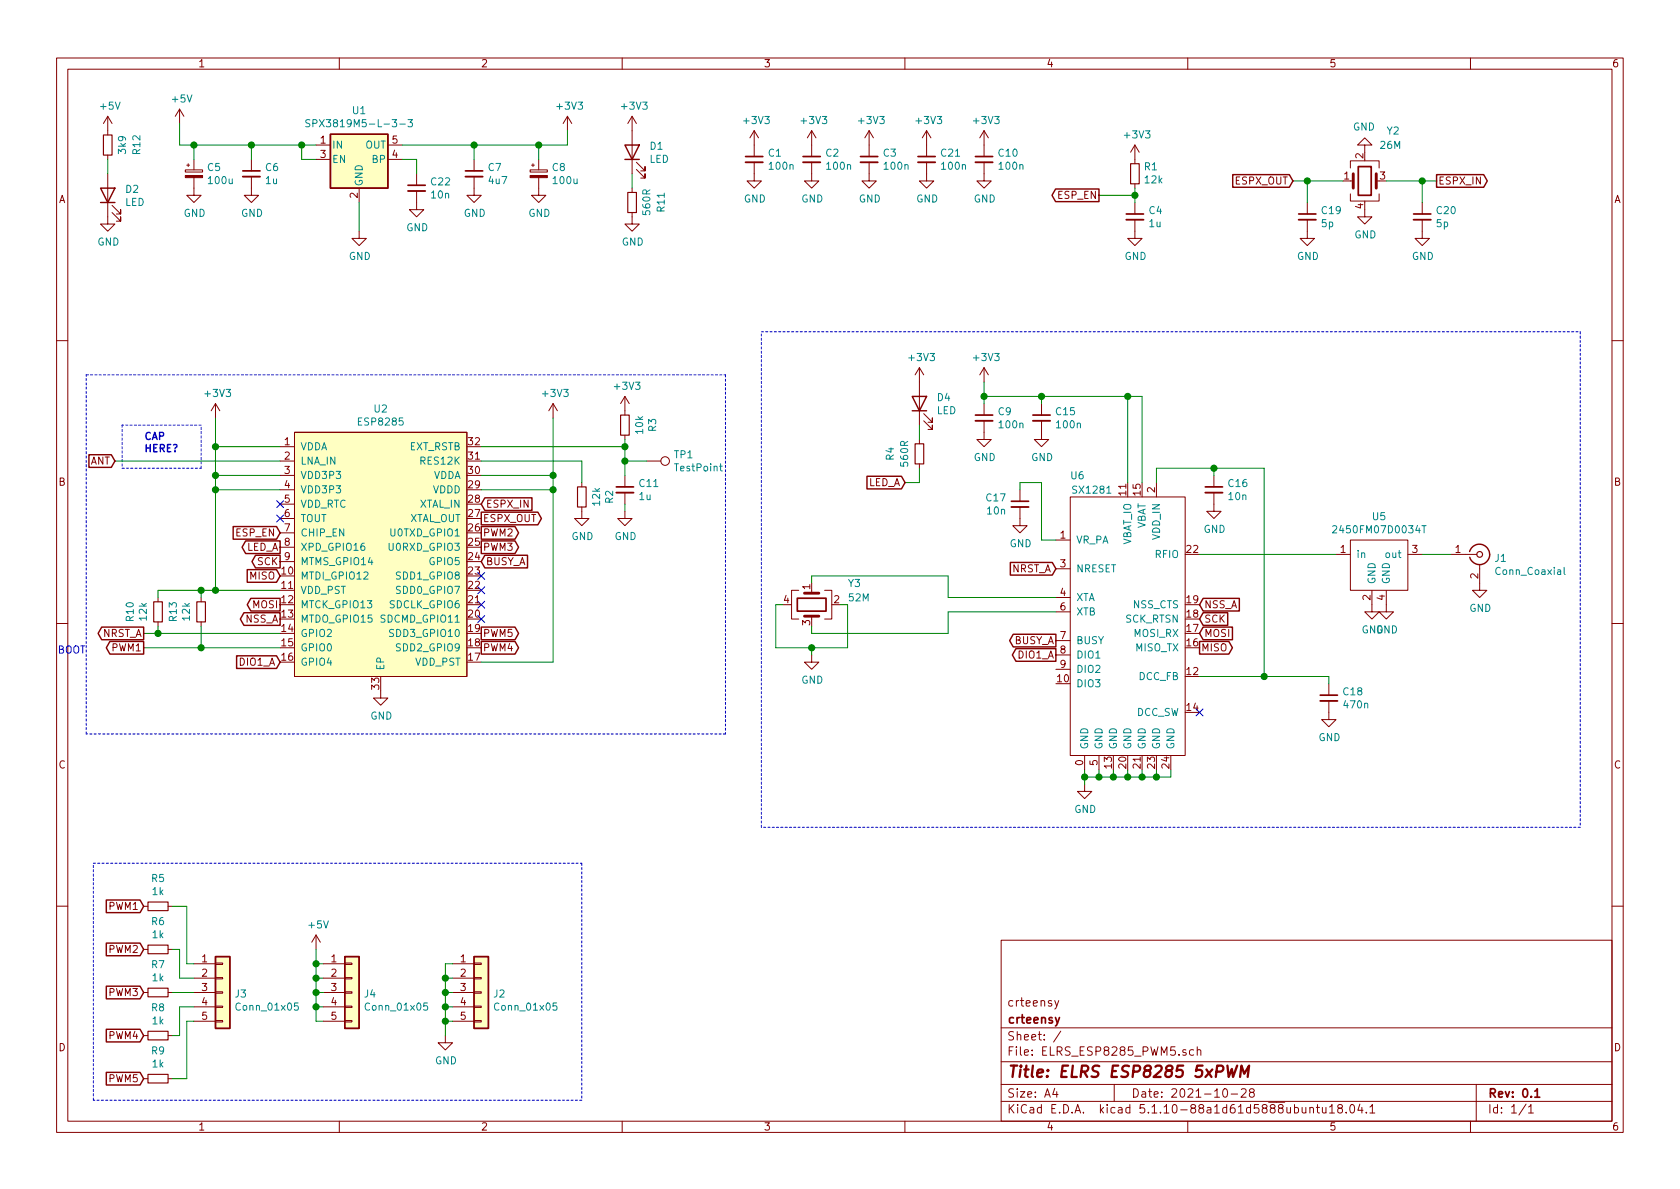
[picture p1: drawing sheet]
<svg xmlns="http://www.w3.org/2000/svg" width="297mm" height="210mm" viewBox="0 0 297 210" stroke-linecap="round" stroke-linejoin="round" font-family="sans-serif">
<g fill="none" stroke="#840000" stroke-width=".18">
<path d="M10 10.3h277v189.9h-277zM12 12.2h273v186.1h-273zM31.7 19.3l-.7 1.3M31.7 19.3v2.5M31.7 19.3l.8 1.3M60 10.3v1.9M110 10.3v1.9M160 10.3v1.9M210 10.3v1.9M260 10.3v1.9M19 30.7v8.9h1.3l-1.3 1.3-1.2-1.3h1.2M19 20.6v3.3"/>
<path d="M19 27.4v.8M19 20.6l-.7 1.2M19 20.6l.8 1.2M19.8 37.6l1.5 1.5v-.8v.8h-.7M19.8 36.3l1.5 1.5v-.7v.7h-.7M32.8 30h3v.4h-3zM33 29.2h.5M33.3 29v.5M34.3 31.4v3.1h1.3l-1.3 1.3-1.3-1.3h1.3M34.3 28.2v1.8M44.4 31.2v3.3h1.3l-1.3 1.3-1.2-1.3h1.2M44.4 28.2v2"/>
<path d="M55.9 25.6h2.5M55.9 28.2h2.5M63.5 33.3v2.5M68.6 25.6h2.5M68.6 28.2h2.5M73.7 33.8v3.3h1.2l-1.2 1.2-1.3-1.2h1.3M73.7 30.7v2.1M83.8 31.2v3.3h1.3l-1.3 1.3-1.3-1.3h1.3M83.8 28.2v2M93.7 30h3.1v.4h-3.1zM94 29.2h.5M94.2 29v.5"/>
<path d="M95.2 31.4v3.1h1.3l-1.3 1.3-1.2-1.3h1.2M95.2 28.2v1.8M100.3 20.6l-.7 1.2M100.3 20.6v2.5M100.3 20.6l.8 1.2M111.8 37.6v2h1.2l-1.2 1.3-1.3-1.3h1.3M111.8 20.6v10.1M111.8 33.3v.7M111.8 20.6l-.8 1.2M111.8 20.6l.7 1.2M112.5 30l1.5 1.5v-.8v.8h-.7M112.5 28.7l1.5 1.5v-.7v.7h-.7"/>
<path d="M133.3 28.7v3.3h1.3l-1.3 1.3-1.2-1.3h1.2M133.3 23.1l-.7 1.3M133.3 23.1v4.6M133.3 23.1l.8 1.3M143.5 28.7v3.3h1.3l-1.3 1.3-1.3-1.3h1.3M143.5 23.1v4.6M143.5 23.1l-.8 1.3M143.5 23.1l.8 1.3M153.7 28.7v3.3h1.2l-1.2 1.3-1.3-1.3h1.3M153.7 23.1v4.6M153.7 23.1l-.8 1.3M153.7 23.1l.7 1.3"/>
<path d="M163.8 28.7v3.3h1.3l-1.3 1.3-1.2-1.3h1.2M163.8 23.1l-.7 1.3M163.8 23.1v4.6M163.8 23.1l.8 1.3M174 28.7v3.3h1.3l-1.3 1.3-1.3-1.3h1.3M174 23.1v4.6M174 23.1l-.8 1.3M174 23.1l.8 1.3M200.7 38.9v3.3h1.2l-1.2 1.2-1.3-1.2h1.3M200.7 25.6v3.4M200.7 32.5v.8M200.7 35.8v2"/>
<path d="M200.7 25.6l-.8 1.3M200.7 25.6l.7 1.3M231.1 38.9v3.3h1.3l-1.3 1.2-1.2-1.2h1.2M231.1 35.8v2M238.8 34.3v1.3h5v-1.3M238.8 29.7v-1.3h5v1.3M238.8 32h.5M241.3 25.6h1.3l-1.3-1.2-1.3 1.2h1.3v1.3M241.3 37.1v1.2h1.3l-1.3 1.3-1.3-1.3h1.3M243.3 32h.5M251.5 38.9v3.3h1.2l-1.2 1.2-1.3-1.2h1.3M251.5 35.8v2"/>
<path d="M63.5 40.9v1.3h1.3l-1.3 1.2-1.3-1.2h1.3M10 60.2h2M38.1 71.4l-.8 1.2M38.1 71.4v2.5M38.1 71.4l.8 1.2M49.5 79h2.6M52.1 76.4h30.4v43.2h-30.4zM97.8 71.4l-.8 1.2M97.8 71.4v2.5M97.8 71.4l.8 1.2M110.5 70.1v3.3M110.5 77v.7"/>
<path d="M110.5 70.1l-.8 1.3M110.5 70.1l.8 1.3M162.6 65v10.2M162.6 77.7v.8M162.6 65l-.8 1.3M162.6 65l.7 1.3M163.3 74.4l1.5 1.5v-.7v.7h-.7M163.3 73.1l1.5 1.6v-.8v.8h-.7M174 74.4v3.3h1.3l-1.3 1.3-1.3-1.3h1.3M174 65l-.8 1.3M174 65v2.6M174 71.4v2"/>
<path d="M174 65l.8 1.3M184.1 74.4v3.3h1.3l-1.3 1.3-1.2-1.3h1.2M184.1 71.4v2M285 60.2h2M49.5 81.5h2.6M49.5 84.1h2.6M49.5 86.6h2.6M49.5 89.1h2.6M49.5 91.7h2.6M49.5 94.2h2.6M49.5 96.8h2.6M49.5 99.3h2.6"/>
<path d="M102.9 89.7v2h1.2l-1.2 1.3-1.3-1.3h1.3M102.9 85.3v.8M110.5 90.4v1.3h1.3l-1.3 1.3-1.3-1.3h1.3M110.5 84.1v2M110.5 87.1v2M114.3 81.5h2.5M162.6 82v.8M180.3 89.7v3.3h1.3l-1.3 1.2-1.2-1.2h1.2M180.3 86.6v2M186.7 95.5h2.5M189.2 87.9h20.3v45.7h-20.3zM204.5 85.3v2.6"/>
<path d="M214.6 87.1v3.3h1.3l-1.3 1.3-1.2-1.3h1.2M214.6 84.1v2M236.2 98h2.6M238.8 95.5h10.1v8.9h-10.1zM248.9 98h2.6M256.5 98h4.6M261.6 99.8v4.6h1.3l-1.3 1.3-1.3-1.3h1.3M10 110.3h2M27.9 105.7v.7M27.9 110v.7M35.6 105.7v.7M35.6 110v.7"/>
<path d="M141.2 104.4h-1.2v5.1h1.2M143.5 115.8v1.3h1.3l-1.3 1.3-1.3-1.3h1.3M143.5 104.4v.5M143.5 109v.5M145.8 104.4h1.3v5.1h-1.3M186.7 100.6h2.5M186.7 105.7h2.5M186.7 108.2h2.5M186.7 113.3h2.5M186.7 115.8h2.5M186.7 118.4h2.5M242.6 104.4v3.8h1.2l-1.2 1.3-1.3-1.3h1.3"/>
<path d="M245.1 104.4v3.8h1.3l-1.3 1.3-1.3-1.3h1.3M285 110.3h2M67.3 122.2v1.2h1.3l-1.3 1.3-1.3-1.3h1.3M191.8 138.7v1.2h1.2l-1.2 1.3-1.3-1.3h1.3M191.8 133.6v2.5M194.3 133.6v2.5M234.9 123.9v3.3h1.3l-1.3 1.3-1.2-1.3h1.2M234.9 120.9v2M10 160.2h2M25.4 175.5h.8M25.4 167.9h.8M25.4 160.3h.8"/>
<path d="M29.7 175.5h.8M29.7 167.9h.8M29.7 160.3h.8M34.3 170.4h3.8M34.3 173h3.8M34.3 175.5h3.8M34.3 178h3.8M38.1 177.9h1.3v.3h-1.3zM38.1 172.8h1.3v.3h-1.3zM38.1 170.3h1.3v.3h-1.3zM38.1 175.4h1.3v.2h-1.3zM55.9 165.3l-.8 1.3"/>
<path d="M55.9 165.3v2.6M55.9 165.3l.7 1.3M57.1 170.4h3.9M57.1 173h3.9M57.1 175.5h3.9M57.1 178h3.9M61 177.9h1.2v.3h-1.2zM61 172.8h1.2v.3h-1.2zM61 170.3h1.2v.3h-1.2zM61 175.4h1.2v.2h-1.2zM80 170.4h3.8M80 173h3.8"/>
<path d="M80 175.5h3.8M80 178h3.8M83.8 177.9h1.3v.3h-1.3zM83.8 172.8h1.3v.3h-1.3zM83.8 170.3h1.3v.3h-1.3zM83.8 175.4h1.3v.2h-1.3zM177 166.3h108v32h-108zM186.5 176.9l.3 1M187.2 176.9l-.5 1.4-.2 .1M285 160.2h2M25.4 190.7h.8M25.4 183.1h.8"/>
<path d="M29.7 190.7h.8M29.7 183.1h.8M34.3 180.6h3.8M38.1 180.5h1.3v.2h-1.3zM57.1 180.6h3.9M60 198.3v1.9M61 180.5h1.2v.2h-1.2zM78.7 183.1v1.3h1.3l-1.3 1.3-1.2-1.3h1.2M80 180.6h3.8M83.8 180.5h1.3v.2h-1.3zM110 198.3v1.9M160 198.3v1.9"/>
<path d="M177 194.8h108M177 191.8h108M177 187.8h108M177 181.8h108M186.5 192.5l-.4 1h1M186.8 193v1M187.6 182.3l-1.3 2M197 191.8v3M210 198.3v1.9M211 185.7l-.4-.1-.3 .3 .1 .6 .2 .1 .4-.1M211.7 185.7l.2-.1 .3 .1 .1 .9M211.7 185.1v1.5"/>
<path d="M216.3 192.7l.4-.2a.94 .94 0 0 1 0 1.5 .79 .79 0 0 1-.4-1.3zM217.7 193.5h1.1M219.5 192.7l.2-.2h.3l.3 .2v.3v.2l-.9 .8h.9M221.2 193.2l-.3-.3 .1-.2 .2-.2 .4 .1 .2 .2-.1 .2-.6 .2a.48 .48 0 0 0-.1 .7l.2 .1 .5-.1a.48 .48 0 0 0-.1-.7h-.1M231.6 196l.2-.2 .4 .1v.9M231.6 195.8v1M232.7 195.8h.6M232.9 195.3v1.3l.4 .2M233.8 195.8l.1 .9 .3 .1 .2-.1M234.4 195.8v1M235.1 195.8l.4-.5v1.5M235.1 196.8h.8"/>
<path d="M236.8 196l-.2-.2v-.3a.48 .48 0 0 1 .6-.1l.2 .2-.2 .3-.5 .1-.2 .3 .1 .4 .2 .1h.3l.3-.3v-.2l-.3-.3M238 196.7v.1M238.8 195.5l.3-.2a.94 .94 0 0 1 0 1.5 .82 .82 0 0 1-.3-1.3zM240.4 195.2l-.3 1.1h.9M240.8 195.8v1M241.6 196.7v.1M242.2 195.8l.4-.5v1.5M242.2 196.8h.9M260 198.3v1.9M261 191.8v6.5M269.8 195.2l-1.2 2M270.3 195.8l.4-.5v1.5"/>
<path d="M270.3 196.8h.8"/>
<circle cx="117.6" cy="81.5" r=".76"/>
</g>
<g fill="none" stroke="#840000" stroke-width=".3">
<path d="M42.9 30.2h3.1M72.1 32.8h3.1M82.3 30.2h3M131.8 27.7h3.1M142 27.7h3M152.1 27.7h3.1M162.3 27.7h3.1M172.5 27.7h3M199.1 37.8h3.1M229.6 37.8h3.1M240.2 29.5h2.2v5h-2.2zM249.9 37.8h3.1"/>
<path d="M172.5 73.4h3M182.6 73.4h3.1M109 86.1h3M178.8 88.6h3.1M213.1 86.1h3.1M141 105.8h5v2.3h-5zM233.4 122.9h3.1M187.3 179.9l-.5 1.4-.2 .1M271.4 193l.4-.5v1.5M271.4 194h.8"/>
</g>
<path d="M217 188.4l.2 2 .6-1.4 .2 1.4 .7-2M219.3 190.4l.2-2 .5 1.5 .9-1.5-.3 2" fill="none" stroke="#840000" stroke-width=".41"/>
<g fill="#ffffc2" stroke="#ffffc2" stroke-width=".18">
<path d="M52.1 76.4h30.4v43.2h-30.4z"/>
<path d="M38.1 169.2h2.5v12.7h-2.5z"/>
<path d="M61 169.2h2.5v12.7h-2.5z"/>
<path d="M83.8 169.2h2.6v12.7h-2.6z"/>
<path d="M58.4 23.7h10.2v9.6h-10.2z"/>
</g>
<g fill="none" stroke="#008484" stroke-width=".18">
<path d="M54.8 21.2h-.5l-.2 .1v.3l.6 .3 .1 .3-.3 .2h-.4M55.3 21.8h.6l.2-.2-.1-.3-.2-.1h-.5v1.2M70.7 21.9h1M72.1 21.2h.8l-.4 .4 .4 .2v.5l-.2 .1-.6-.1M127.2 82.4h.5M127.4 82v1.1l.3 .2M235.6 93.1l.5-.1 .2 .3v.2l-.7 .7h.7M251.4 93h.7M69.6 111.4l-.5-.1-.2 .1v.3l.1 .2 .5 .1 .1 .3-.3 .3-.4-.1M276.6 100.3v1.1l.1 .2M52.7 177.4h-.6l-.1 .6 .2-.2 .5 .1v.6l-.2 .1-.5-.1M75.6 177.4h-.6l-.1 .6 .2-.2 .4 .1 .1 .6-.2 .1-.5-.1"/>
<path d="M98.4 177.4h-.6v.6l.1-.2 .5 .1v.6l-.2 .1-.4-.1"/>
</g>
<g fill="none" stroke="#840000" stroke-width=".25">
<path d="M17.8 33.3h2.5l-1.3 2.5zM17.8 35.8h2.5M58.4 23.7h10.2v9.6h-10.2zM110.5 25.6h2.5l-1.2 2.6zM110.5 28.2h2.5M186.6 33.4h7.7v2.3h-7.7l-.6-1.2zM218 30.9h10l.6 1.1-.6 1.1h-10zM254 30.9h8.3l.7 1.1-.7 1.1h-8.3zM161.3 70.1h2.5l-1.2 2.5zM161.3 72.6h2.5M15.7 80.4h4l.6 1.1-.6 1.1h-4zM41.2 93.1h7.7l.6 1.1-.6 1.1h-7.7z"/>
<path d="M43.4 95.7h6.1v2.2h-6.1l-.6-1.1zM45.2 98.2h4.3v2.2h-4.3l-.6-1.1zM85.1 95.7h6l.6 1.1-.6 1.1h-6zM85.1 90.6h10l.6 1.1-.6 1.1h-10zM85.1 93.1h6l.6 1.1-.6 1.1h-6zM85.7 98.2h7.6v2.2h-7.6l-.6-1.1zM85.7 88h8.4v2.3h-8.4l-.6-1.2zM153.3 84.2h6.1l.6 1.1-.6 1.2h-6.1zM178.6 99.5h7.5l.6 1.1-.6 1.1h-7.5zM259.8 97.5a1.8 1.8 0 0 1 2-1.3 1.8 1.8 0 0 1 1.6 1.8M263.4 98a1.8 1.8 0 0 1-1.5 1.8 1.8 1.8 0 0 1-2-1.3M18 110.9h7.4v2.2h-7.4l-.7-1.1z"/>
<path d="M19.4 113.4h6v2.3h-6l-.6-1.2zM41.8 116h7.1l.6 1.1-.6 1.1h-7.1zM43.1 108.4h6.4v2.2h-6.4l-.6-1.1zM43.7 100.7h5.2l.6 1.1-.6 1.2h-5.2zM44.3 105.8h5.2v2.2h-5.2l-.6-1.1zM85.1 110.9h6l.6 1.1-.6 1.1h-6zM85.1 113.4h6l.6 1.1-.6 1.2h-6zM179.1 112.2h7.6v2.2h-7.6l-.6-1.1zM179.6 114.7h7.1v2.2h-7.1l-.6-1.1zM212.1 113.4h5.2l.6 1.1-.6 1.2h-5.2zM212.7 105.8h6.4v2.2h-6.4l-.6-1.1zM212.7 108.4h4.4v2.2h-4.4l-.6-1.1z"/>
<path d="M212.7 110.9h5.2v2.2h-5.2l-.6-1.1zM18.8 159.2h6l.6 1.1-.6 1.1h-6zM18.8 166.8h6l.6 1.1-.6 1.1h-6zM18.8 174.4h6l.6 1.1-.6 1.1h-6zM38.1 169.2h2.5v12.7h-2.5zM61 169.2h2.5v12.7h-2.5zM83.8 169.2h2.6v12.7h-2.6zM18.8 182h6l.6 1.1-.6 1.1h-6zM18.8 189.6h6l.6 1.1-.6 1.2h-6z"/>
</g>
<g fill="none" stroke="#840000" stroke-width=".2">
<path d="M18.3 23.9h1.5v3.5h-1.5zM111 34h1.5v3.6h-1.5zM199.9 29h1.5v3.5h-1.5zM109.7 73.4h1.6v3.6h-1.6zM161.8 78.5h1.5v3.5h-1.5zM102.1 86.1h1.5v3.6h-1.5zM27.2 106.4h1.5v3.6h-1.5zM34.8 106.4h1.5v3.6h-1.5zM26.2 159.5h3.5v1.5h-3.5zM26.2 174.7h3.5v1.6h-3.5zM26.2 167.1h3.5v1.6h-3.5zM26.2 190h3.5v1.5h-3.5z"/>
<path d="M26.2 182.4h3.5v1.5h-3.5z"/>
<circle cx="261.6" cy="98" r=".51"/>
</g>
<g fill="none" stroke="#840000" stroke-width=".33">
<path d="M42.9 31.2h3.1M72.1 33.8h3.1M82.3 31.2h3M131.8 28.7h3.1M142 28.7h3M152.1 28.7h3.1M162.3 28.7h3.1M172.5 28.7h3M199.1 38.9h3.1M229.6 38.9h3.1M249.9 38.9h3.1M172.5 74.4h3"/>
<path d="M182.6 74.4h3.1M109 87.1h3M178.8 89.7h3.1M213.1 87.1h3.1M233.4 123.9h3.1"/>
</g>
<path d="M239.3 30.7v2.6M243.3 30.7v2.6M142.2 104.9h2.6M142.2 109h2.6" fill="none" stroke="#840000" stroke-width=".51"/>
<g fill="#840000" stroke="#840000" stroke-width=".18">
<path d="M93.7 31h3.1v.4h-3.1z"/>
<path d="M32.8 31h3v.4h-3z"/>
</g>
<g fill="none" stroke="#0000c2" stroke-width=".18" stroke-dasharray=".4 .4">
<path d="M134.6 58.7h144.8M279.4 58.7v87.6M15.2 66.3h113.1M21.6 75.2v7.6M35.6 75.2h-14M128.3 66.3v63.5M21.6 82.8h14M35.6 82.8v-7.6M15.2 129.8v-63.5M128.3 129.8h-113.1M16.5 152.6h86.4M102.9 152.6v42"/>
<path d="M134.6 146.3v-87.6M279.4 146.3h-144.8M16.5 194.6v-42M102.9 194.6h-86.4"/>
</g>
<g fill="none" stroke="#008400" stroke-width=".18">
<path d="M19 28.2v2.5M31.7 21.8v3.8h24.2M34.3 25.6v2.6M44.4 25.6v2.6M53.3 25.6v2.6h2.6M63.5 35.8v5.1M71.1 28.2h2.6v2.5M83.8 25.6v2.6M95.2 25.6v2.6M100.3 23.1v2.5h-29.2M111.8 30.7v2.6M194.3 34.5h6.4"/>
<path d="M200.7 33.3v2.5M228.6 32h8.9M231.1 32v3.8M245.1 32h8.9M251.5 32v3.8M38.1 79h11.4M38.1 73.9v30.5M85.1 79h25.4M97.8 73.9v43.2h-12.7M110.5 77.7v6.4M162.6 75.2v2.5M174 70.1h27.9v15.2"/>
<path d="M174 67.6v3.8M184.1 70.1v1.3M199.4 70.1v15.2M20.3 81.5h29.2M38.1 84.1h11.4M38.1 86.6h11.4M85.1 84.1h12.7M85.1 86.6h12.7M85.1 81.5h17.8v3.8M110.5 81.5h3.8M110.5 89.1v1.3M162.6 82.8v2.5h-2.6"/>
<path d="M180.3 86.6v-1.3h3.8v10.2h2.6M204.5 85.3v-2.5h19v36.8M212.1 98h24.1M214.6 82.8v1.3M251.5 98h5M25.4 112h24.1M25.4 114.5h24.1M27.9 110.7v1.3M35.6 104.4v1.3M35.6 110.7v3.8M49.5 104.4h-21.6v1.3M138.4 106.9h-1.2v7.6h12.7v-7.6h-1.3"/>
<path d="M143.5 103.1v-1.3h24.1v3.9h19.1M143.5 114.5v1.3M186.7 108.2h-19.1v3.8h-24.1v-1.3M212.1 119.6h22.8v1.3M191.8 136.1v2.6M194.3 136.1v1.3M196.8 136.1v1.3M199.4 136.1v1.3M201.9 136.1v1.3M204.5 136.1v1.3M207 136.1v1.3h-15.2M30.5 167.9h1.2v5.1h2.6"/>
<path d="M30.5 175.5h3.8M30.5 160.3h2.5v10.1h1.3M34.3 178h-2.6v5.1h-1.2M55.9 178h1.2M55.9 173h1.2M55.9 167.9v12.7h1.2M55.9 175.5h1.2M55.9 170.4h1.2M78.7 178h1.3M78.7 173h1.3M78.7 175.5h1.3M80 170.4h-1.3v12.7"/>
<path d="M34.3 180.6h-1.3v10.1h-2.5M78.7 180.6h1.3"/>
</g>
<g fill="#008400" stroke="#008400" stroke-width=".25">
<circle cx="204.5" cy="137.4" r=".51"/>
<circle cx="231.1" cy="32" r=".51"/>
<circle cx="35.6" cy="104.4" r=".51"/>
<circle cx="200.7" cy="34.5" r=".51"/>
<circle cx="174" cy="70.1" r=".51"/>
<circle cx="184.2" cy="70.1" r=".51"/>
<circle cx="35.6" cy="114.5" r=".51"/>
<circle cx="199.4" cy="70.1" r=".51"/>
<circle cx="214.6" cy="82.8" r=".51"/>
<circle cx="223.5" cy="119.6" r=".51"/>
<circle cx="110.5" cy="79" r=".51"/>
<circle cx="38.1" cy="104.4" r=".51"/>
<circle cx="201.9" cy="137.4" r=".51"/>
<circle cx="199.4" cy="137.4" r=".51"/>
<circle cx="110.5" cy="81.5" r=".51"/>
<circle cx="196.9" cy="137.4" r=".51"/>
<circle cx="194.3" cy="137.4" r=".51"/>
<circle cx="191.8" cy="137.4" r=".51"/>
<circle cx="143.5" cy="114.5" r=".51"/>
<circle cx="95.3" cy="25.6" r=".51"/>
<circle cx="83.8" cy="25.6" r=".51"/>
<circle cx="44.5" cy="25.6" r=".51"/>
<circle cx="34.3" cy="25.6" r=".51"/>
<circle cx="251.5" cy="32" r=".51"/>
<circle cx="55.9" cy="170.4" r=".51"/>
<circle cx="55.9" cy="178" r=".51"/>
<circle cx="55.9" cy="175.5" r=".51"/>
<circle cx="55.9" cy="173" r=".51"/>
<circle cx="78.7" cy="180.6" r=".51"/>
<circle cx="78.7" cy="178" r=".51"/>
<circle cx="78.7" cy="175.5" r=".51"/>
<circle cx="78.7" cy="173" r=".51"/>
<circle cx="38.1" cy="86.6" r=".51"/>
<circle cx="38.1" cy="84.1" r=".51"/>
<circle cx="38.1" cy="79" r=".51"/>
<circle cx="97.8" cy="86.6" r=".51"/>
<circle cx="97.8" cy="84.1" r=".51"/>
<circle cx="53.3" cy="25.6" r=".51"/>
<circle cx="27.9" cy="112" r=".51"/>
</g>
<g fill="none" stroke="#000084" stroke-width=".18">
<path d="M48.9 91.1l1.2 1.2M48.9 88.5l1.2 1.3M50.1 91.1l-1.2 1.2M50.1 88.5l-1.2 1.3M84.5 103.8l1.2 1.2M84.5 106.3l1.2 1.2M84.5 108.9l1.2 1.2M84.5 101.2l1.2 1.3M85.7 103.8l-1.2 1.2M85.7 106.3l-1.2 1.2M85.7 108.9l-1.2 1.2M85.7 101.2l-1.2 1.3"/>
<path d="M211.5 125.4l1.2 1.2M212.7 125.4l-1.2 1.2"/>
</g>
<text font-size="2.8" fill="#840000" x="178" y="190.5">Title: ELRS ESP8285 5xPWM</text>
<g font-size="2.1" fill="#840000">
<text x="178" y="178">crteensy</text>
<text x="178" y="184">Sheet: /</text>
<text x="178" y="181">crteensy</text>
<text x="178" y="186.7">File: ELRS_ESP8285_PWM5.sch</text>
<text x="178" y="196.9">KiCad E.D.A. kicad 5.1.10-88a1d61d5888ubuntu18.04.1</text>
<text x="178" y="194.1">Size: A4</text>
<text x="200" y="194.1">Date: 2021-10-28</text>
<text x="263" y="194.1">Rev: 0.1</text>
<text x="263" y="196.9">Id: 1/1</text>
</g>
<g font-size="1.8" fill="#840000">
<text x="35" y="11.9">1</text>
<text x="85" y="11.9">2</text>
<text x="135" y="11.9">3</text>
<text x="185" y="11.9">4</text>
<text x="235" y="11.9">5</text>
<text x="285" y="11.9">6</text>
<text x="56.7" y="25.4">1</text>
<text x="56.7" y="27.9">3</text>
<text x="69.4" y="27.9">4</text>
<text x="69.4" y="25.4">5</text>
<text x="241" y="28" transform="rotate(-90 241 28)">2</text>
<text x="10.4" y="35.9">A</text>
<text x="63.2" y="35" transform="rotate(-90 63.2 35)">2</text>
<text x="187.1" y="35.2">ESP_EN</text>
<text x="218.4" y="32.6">ESPX_OUT</text>
<text x="237.6" y="31.7">1</text>
<text x="244" y="31.7">3</text>
<text x="254.3" y="32.6">ESPX_IN</text>
<text x="285.4" y="35.9">A</text>
<text x="241" y="36.9" transform="rotate(-90 241 36.9)">4</text>
<text x="15.9" y="82.2">ANT</text>
<text x="50.3" y="78.7">1</text>
<text x="50.3" y="81.3">2</text>
<text x="50.3" y="83.8">3</text>
<text x="82.9" y="83.8">30</text>
<text x="82.9" y="81.3">31</text>
<text x="82.9" y="78.7">32</text>
<text x="10.4" y="85.9">B</text>
<text x="50.3" y="86.4">4</text>
<text x="50.3" y="88.9">5</text>
<text x="82.9" y="88.9">28</text>
<text x="82.9" y="86.4">29</text>
<text x="85.9" y="89.8">ESPX_IN</text>
<text x="153.4" y="86">LED_A</text>
<text x="199.1" y="87.6" transform="rotate(-90 199.1 87.6)">11</text>
<text x="201.7" y="87.6" transform="rotate(-90 201.7 87.6)">15</text>
<text x="204.2" y="87.1" transform="rotate(-90 204.2 87.1)">2</text>
<text x="285.4" y="85.9">B</text>
<text x="41.8" y="94.9">ESP_EN</text>
<text x="50.3" y="91.4">6</text>
<text x="50.3" y="94">7</text>
<text x="82.9" y="94">26</text>
<text x="82.9" y="91.4">27</text>
<text x="85.3" y="92.3">ESPX_OUT</text>
<text x="85.3" y="94.9">PWM2</text>
<text x="187.5" y="95.2">1</text>
<text x="43.5" y="97.4">LED_A</text>
<text x="45.5" y="99.9">SCK</text>
<text x="49.8" y="101.6">10</text>
<text x="50.3" y="96.5">8</text>
<text x="50.3" y="99.1">9</text>
<text x="82.9" y="101.6">23</text>
<text x="82.9" y="99.1">24</text>
<text x="82.9" y="96.5">25</text>
<text x="85.3" y="97.4">PWM3</text>
<text x="85.9" y="99.9">BUSY_A</text>
<text x="178.8" y="101.2">NRST_A</text>
<text x="187.5" y="100.3">3</text>
<text x="209.9" y="97.8">22</text>
<text x="237" y="97.8">1</text>
<text x="249.7" y="97.8">3</text>
<text x="257.3" y="97.8">1</text>
<text x="44.2" y="102.5">MISO</text>
<text x="44.8" y="107.6">MOSI</text>
<text x="49.8" y="104.1">11</text>
<text x="49.8" y="106.7">12</text>
<text x="82.9" y="106.7">21</text>
<text x="82.9" y="104.1">22</text>
<text x="138.6" y="106.7">4</text>
<text x="143.3" y="104.2" transform="rotate(-90 143.3 104.2)">1</text>
<text x="147.5" y="106.7">2</text>
<text x="187.5" y="105.4">4</text>
<text x="187.5" y="107.9">6</text>
<text x="209.9" y="106.7">19</text>
<text x="212.9" y="107.6">NSS_A</text>
<text x="242.3" y="106.1" transform="rotate(-90 242.3 106.1)">2</text>
<text x="244.9" y="106.1" transform="rotate(-90 244.9 106.1)">4</text>
<text x="261.4" y="102.3" transform="rotate(-90 261.4 102.3)">2</text>
<text x="18.1" y="112.6">NRST_A</text>
<text x="43.4" y="110.1">NSS_A</text>
<text x="49.8" y="109.2">13</text>
<text x="49.8" y="111.8">14</text>
<text x="82.9" y="111.8">19</text>
<text x="82.9" y="109.2">20</text>
<text x="85.3" y="112.6">PWM5</text>
<text x="143.3" y="110.6" transform="rotate(-90 143.3 110.6)">3</text>
<text x="179.3" y="113.9">BUSY_A</text>
<text x="187.5" y="113">7</text>
<text x="209.9" y="111.8">17</text>
<text x="209.9" y="109.2">18</text>
<text x="212.9" y="110.1">SCK</text>
<text x="212.9" y="112.6">MOSI</text>
<text x="19.8" y="115.2">PWM1</text>
<text x="42.3" y="117.7">DIO1_A</text>
<text x="49.8" y="114.3">15</text>
<text x="49.8" y="116.8">16</text>
<text x="82.9" y="116.8">17</text>
<text x="82.9" y="114.3">18</text>
<text x="85.3" y="115.2">PWM4</text>
<text x="180" y="116.5">DIO1_A</text>
<text x="187.5" y="115.6">8</text>
<text x="187.5" y="118.1">9</text>
<text x="209.9" y="119.4">12</text>
<text x="209.9" y="114.3">16</text>
<text x="212.3" y="115.2">MISO</text>
<text x="67.1" y="121.9" transform="rotate(-90 67.1 121.9)">33</text>
<text x="187" y="120.6">10</text>
<text x="209.9" y="125.7">14</text>
<text x="10.4" y="135.9">C</text>
<text x="191.5" y="135.4" transform="rotate(-90 191.5 135.4)">0</text>
<text x="194.1" y="135.4" transform="rotate(-90 194.1 135.4)">5</text>
<text x="196.6" y="135.8" transform="rotate(-90 196.6 135.8)">13</text>
<text x="199.1" y="135.8" transform="rotate(-90 199.1 135.8)">20</text>
<text x="201.7" y="135.8" transform="rotate(-90 201.7 135.8)">21</text>
<text x="204.2" y="135.8" transform="rotate(-90 204.2 135.8)">23</text>
<text x="206.8" y="135.8" transform="rotate(-90 206.8 135.8)">24</text>
<text x="285.4" y="135.9">C</text>
<text x="19.3" y="160.9">PWM1</text>
<text x="19.3" y="168.5">PWM2</text>
<text x="35.7" y="170.2">1</text>
<text x="35.7" y="172.7">2</text>
<text x="58.6" y="170.2">1</text>
<text x="58.6" y="172.7">2</text>
<text x="81.4" y="170.2">1</text>
<text x="81.4" y="172.7">2</text>
<text x="19.3" y="176.1">PWM3</text>
<text x="35.7" y="175.3">3</text>
<text x="35.7" y="177.8">4</text>
<text x="58.6" y="175.3">3</text>
<text x="58.6" y="177.8">4</text>
<text x="81.4" y="175.3">3</text>
<text x="81.4" y="177.8">4</text>
<text x="10.4" y="185.9">D</text>
<text x="19.3" y="183.8">PWM4</text>
<text x="35.7" y="180.3">5</text>
<text x="58.6" y="180.3">5</text>
<text x="81.4" y="180.3">5</text>
<text x="285.4" y="185.9">D</text>
<text x="19.3" y="191.4">PWM5</text>
<text x="35" y="199.9">1</text>
<text x="85" y="199.9">2</text>
<text x="135" y="199.9">3</text>
<text x="185" y="199.9">4</text>
<text x="235" y="199.9">5</text>
<text x="285" y="199.9">6</text>
</g>
<g font-size="1.8" fill="#008484">
<text x="17.8" y="19.4">+5V</text>
<text x="30.5" y="18.1">+5V</text>
<text x="56.1" y="22.5">SPX3819M5-L-3-3</text>
<text x="62.4" y="20.2">U1</text>
<text x="98.6" y="19.4">+3V3</text>
<text x="110.1" y="19.4">+3V3</text>
<text x="131.6" y="21.9">+3V3</text>
<text x="141.8" y="21.9">+3V3</text>
<text x="152" y="21.9">+3V3</text>
<text x="162.1" y="21.9">+3V3</text>
<text x="172.3" y="21.9">+3V3</text>
<text x="239.2" y="23.1">GND</text>
<text x="245.3" y="23.8">Y2</text>
<text x="22.3" y="27.1" transform="rotate(-90 22.3 27.1)">3k9</text>
<text x="24.8" y="27.2" transform="rotate(-90 24.8 27.2)">R12</text>
<text x="58.7" y="26.3">IN</text>
<text x="58.7" y="28.8">EN</text>
<text x="64.6" y="26.3">OUT</text>
<text x="65.9" y="28.8">BP</text>
<text x="114.8" y="28.8">LED</text>
<text x="115" y="26.5">D1</text>
<text x="135.9" y="27.7">C1</text>
<text x="146" y="27.7">C2</text>
<text x="156.2" y="27.7">C3</text>
<text x="166.4" y="27.7">C21</text>
<text x="176.6" y="27.7">C10</text>
<text x="199" y="24.5">+3V3</text>
<text x="244.1" y="26.3">26M</text>
<text x="22.3" y="34.1">D2</text>
<text x="36.7" y="30.2">C5</text>
<text x="37" y="32.6">100u</text>
<text x="47" y="30.2">C6</text>
<text x="47" y="32.6">1u</text>
<text x="64.1" y="33" transform="rotate(-90 64.1 33)">GND</text>
<text x="76.3" y="32.8">C22</text>
<text x="76.3" y="35.1">10n</text>
<text x="86.4" y="30.2">C7</text>
<text x="86.5" y="32.6">4u7</text>
<text x="97.7" y="30.2">C8</text>
<text x="97.9" y="32.6">100u</text>
<text x="131.5" y="35.8">GND</text>
<text x="136.1" y="30">100n</text>
<text x="141.7" y="35.8">GND</text>
<text x="146.3" y="30">100n</text>
<text x="151.8" y="35.8">GND</text>
<text x="156.5" y="30">100n</text>
<text x="162" y="35.8">GND</text>
<text x="166.6" y="30">100n</text>
<text x="172.2" y="35.8">GND</text>
<text x="176.8" y="30">100n</text>
<text x="202.4" y="30.1">R1</text>
<text x="202.5" y="32.4">12k</text>
<text x="22.1" y="36.4">LED</text>
<text x="32.5" y="38.3">GND</text>
<text x="42.6" y="38.3">GND</text>
<text x="71.8" y="40.9">GND</text>
<text x="82" y="38.3">GND</text>
<text x="93.4" y="38.3">GND</text>
<text x="115" y="37.9" transform="rotate(-90 115 37.9)">560R</text>
<text x="117.5" y="37.4" transform="rotate(-90 117.5 37.4)">R11</text>
<text x="203.2" y="37.9">C4</text>
<text x="203.2" y="40.2">1u</text>
<text x="233.7" y="40.2">5p</text>
<text x="233.8" y="37.9">C19</text>
<text x="254" y="40.2">5p</text>
<text x="254.1" y="37.9">C20</text>
<text x="17.2" y="43.4">GND</text>
<text x="61.7" y="46">GND</text>
<text x="109.9" y="43.4">GND</text>
<text x="198.8" y="46">GND</text>
<text x="229.3" y="46">GND</text>
<text x="239.5" y="42.2">GND</text>
<text x="249.6" y="46">GND</text>
<text x="160.9" y="63.8">+3V3</text>
<text x="172.3" y="63.8">+3V3</text>
<text x="36.4" y="70.2">+3V3</text>
<text x="96.1" y="70.2">+3V3</text>
<text x="108.8" y="68.9">+3V3</text>
<text x="165.8" y="70.9">D4</text>
<text x="63.6" y="75.3">ESP8285</text>
<text x="66.2" y="72.9">U2</text>
<text x="113.7" y="76.7" transform="rotate(-90 113.7 76.7)">10k</text>
<text x="116" y="76.3" transform="rotate(-90 116 76.3)">R3</text>
<text x="165.6" y="73.2">LED</text>
<text x="176.5" y="73.4">C9</text>
<text x="176.8" y="75.7">100n</text>
<text x="186.8" y="73.4">C15</text>
<text x="186.9" y="75.7">100n</text>
<text x="53.1" y="79.6">VDDA</text>
<text x="53.1" y="82.2">LNA_IN</text>
<text x="72.3" y="79.6">EXT_RSTB</text>
<text x="74.7" y="82.2">RES12K</text>
<text x="119.3" y="81">TP1</text>
<text x="119.5" y="83.4">TestPoint</text>
<text x="158" y="81.4" transform="rotate(-90 158 81.4)">R4</text>
<text x="160.6" y="82.4" transform="rotate(-90 160.6 82.4)">560R</text>
<text x="172.2" y="81.5">GND</text>
<text x="182.3" y="81.5">GND</text>
<text x="53.1" y="84.7">VDD3P3</text>
<text x="53.1" y="87.2">VDD3P3</text>
<text x="53.1" y="89.8">VDD_RTC</text>
<text x="74.2" y="89.8">XTAL_IN</text>
<text x="76.5" y="87.2">VDDD</text>
<text x="76.5" y="84.7">VDDA</text>
<text x="106.1" y="89.4" transform="rotate(-90 106.1 89.4)">12k</text>
<text x="108.4" y="89" transform="rotate(-90 108.4 89)">R2</text>
<text x="113.1" y="88.4">1u</text>
<text x="113.1" y="86.1">C11</text>
<text x="174.4" y="88.7">C17</text>
<text x="189.4" y="84.8">U6</text>
<text x="189.9" y="87.3">SX1281</text>
<text x="217.2" y="86.1">C16</text>
<text x="217.3" y="88.4">10n</text>
<text x="53.1" y="92.3">TOUT</text>
<text x="53.1" y="94.9">CHIP_EN</text>
<text x="69.3" y="94.9">U0TXD_GPIO1</text>
<text x="72.2" y="92.3">XTAL_OUT</text>
<text x="101" y="95.5">GND</text>
<text x="108.7" y="95.5">GND</text>
<text x="174.6" y="91">10n</text>
<text x="202.6" y="93.7" transform="rotate(-90 202.6 93.7)">VBAT</text>
<text x="205.1" y="95.4" transform="rotate(-90 205.1 95.4)">VDD_IN</text>
<text x="212.8" y="94.2">GND</text>
<text x="236.5" y="94.3">2450FM07D0034T</text>
<text x="242.7" y="92">U5</text>
<text x="53.1" y="97.4">XPD_GPIO16</text>
<text x="53.1" y="99.9">MTMS_GPIO14</text>
<text x="69.1" y="97.4">U0RXD_GPIO3</text>
<text x="76.1" y="99.9">GPIO5</text>
<text x="178.5" y="96.8">GND</text>
<text x="190.2" y="96.1">VR_PA</text>
<text x="190.2" y="101.2">NRESET</text>
<text x="200" y="96.6" transform="rotate(-90 200 96.6)">VBAT_IO</text>
<text x="204.3" y="98.7">RFIO</text>
<text x="239.8" y="98.7">in</text>
<text x="245.2" y="98.7">out</text>
<text x="264.4" y="99.4">J1</text>
<text x="264.7" y="101.7">Conn_Coaxial</text>
<text x="53.1" y="102.5">MTDI_GPIO12</text>
<text x="53.1" y="105">VDD_PST</text>
<text x="53.1" y="107.6">MTCK_GPIO13</text>
<text x="69.1" y="107.6">SDCLK_GPIO6</text>
<text x="70.4" y="105">SDD0_GPIO7</text>
<text x="70.4" y="102.5">SDD1_GPIO8</text>
<text x="150" y="103.8">Y3</text>
<text x="150.2" y="106.3">52M</text>
<text x="190.2" y="106.3">XTA</text>
<text x="200.4" y="107.6">NSS_CTS</text>
<text x="243.2" y="103.4" transform="rotate(-90 243.2 103.4)">GND</text>
<text x="245.7" y="103.4" transform="rotate(-90 245.7 103.4)">GND</text>
<text x="23.6" y="109.8" transform="rotate(-90 23.6 109.8)">R10</text>
<text x="26" y="109.7" transform="rotate(-90 26 109.7)">12k</text>
<text x="31.3" y="109.8" transform="rotate(-90 31.3 109.8)">R13</text>
<text x="33.6" y="109.7" transform="rotate(-90 33.6 109.7)">12k</text>
<text x="53.1" y="110.1">MTDO_GPIO15</text>
<text x="53.1" y="112.6">GPIO2</text>
<text x="67.7" y="110.1">SDCMD_GPIO11</text>
<text x="69.4" y="112.6">SDD3_GPIO10</text>
<text x="190.2" y="108.8">XTB</text>
<text x="190.2" y="113.9">BUSY</text>
<text x="199" y="110.1">SCK_RTSN</text>
<text x="200.6" y="112.6">MOSI_RX</text>
<text x="240.7" y="112">GND</text>
<text x="243.3" y="112">GND</text>
<text x="259.8" y="108.2">GND</text>
<text x="53.1" y="115.2">GPIO0</text>
<text x="53.1" y="117.7">GPIO4</text>
<text x="67.9" y="118.6" transform="rotate(-90 67.9 118.6)">EP</text>
<text x="70.4" y="115.2">SDD2_GPIO9</text>
<text x="73.4" y="117.7">VDD_PST</text>
<text x="190.2" y="116.5">DIO1</text>
<text x="190.2" y="119">DIO2</text>
<text x="200.8" y="115.2">MISO_TX</text>
<text x="141.7" y="120.9">GND</text>
<text x="190.2" y="121.5">DIO3</text>
<text x="201.4" y="120.3">DCC_FB</text>
<text x="237.6" y="123">C18</text>
<text x="237.7" y="125.3">470n</text>
<text x="65.5" y="127.2">GND</text>
<text x="200.9" y="126.6">DCC_SW</text>
<text x="233.1" y="131.1">GND</text>
<text x="192.4" y="132.6" transform="rotate(-90 192.4 132.6)">GND</text>
<text x="194.9" y="132.6" transform="rotate(-90 194.9 132.6)">GND</text>
<text x="197.5" y="132.6" transform="rotate(-90 197.5 132.6)">GND</text>
<text x="200" y="132.6" transform="rotate(-90 200 132.6)">GND</text>
<text x="202.6" y="132.6" transform="rotate(-90 202.6 132.6)">GND</text>
<text x="205.1" y="132.6" transform="rotate(-90 205.1 132.6)">GND</text>
<text x="207.6" y="132.6" transform="rotate(-90 207.6 132.6)">GND</text>
<text x="189.9" y="143.8">GND</text>
<text x="26.8" y="156">R5</text>
<text x="27" y="158.3">1k</text>
<text x="26.8" y="163.6">R6</text>
<text x="27" y="165.9">1k</text>
<text x="54.7" y="164.2">+5V</text>
<text x="26.8" y="171.2">R7</text>
<text x="27" y="173.5">1k</text>
<text x="26.8" y="178.8">R8</text>
<text x="41.6" y="176.4">J3</text>
<text x="42" y="178.7">Conn_01x05</text>
<text x="64.5" y="176.4">J4</text>
<text x="64.9" y="178.7">Conn_01x05</text>
<text x="87.3" y="176.4">J2</text>
<text x="87.8" y="178.7">Conn_01x05</text>
<text x="27" y="181.1">1k</text>
<text x="26.8" y="186.5">R9</text>
<text x="27" y="188.8">1k</text>
<text x="76.9" y="188.2">GND</text>
</g>
<g font-size="1.8" fill="#0000c2">
<text x="25.4" y="77.8">CAP</text>
<text x="25.4" y="80">HERE?</text>
<text x="10.2" y="115.6">BOOT</text>
</g>
</svg>
